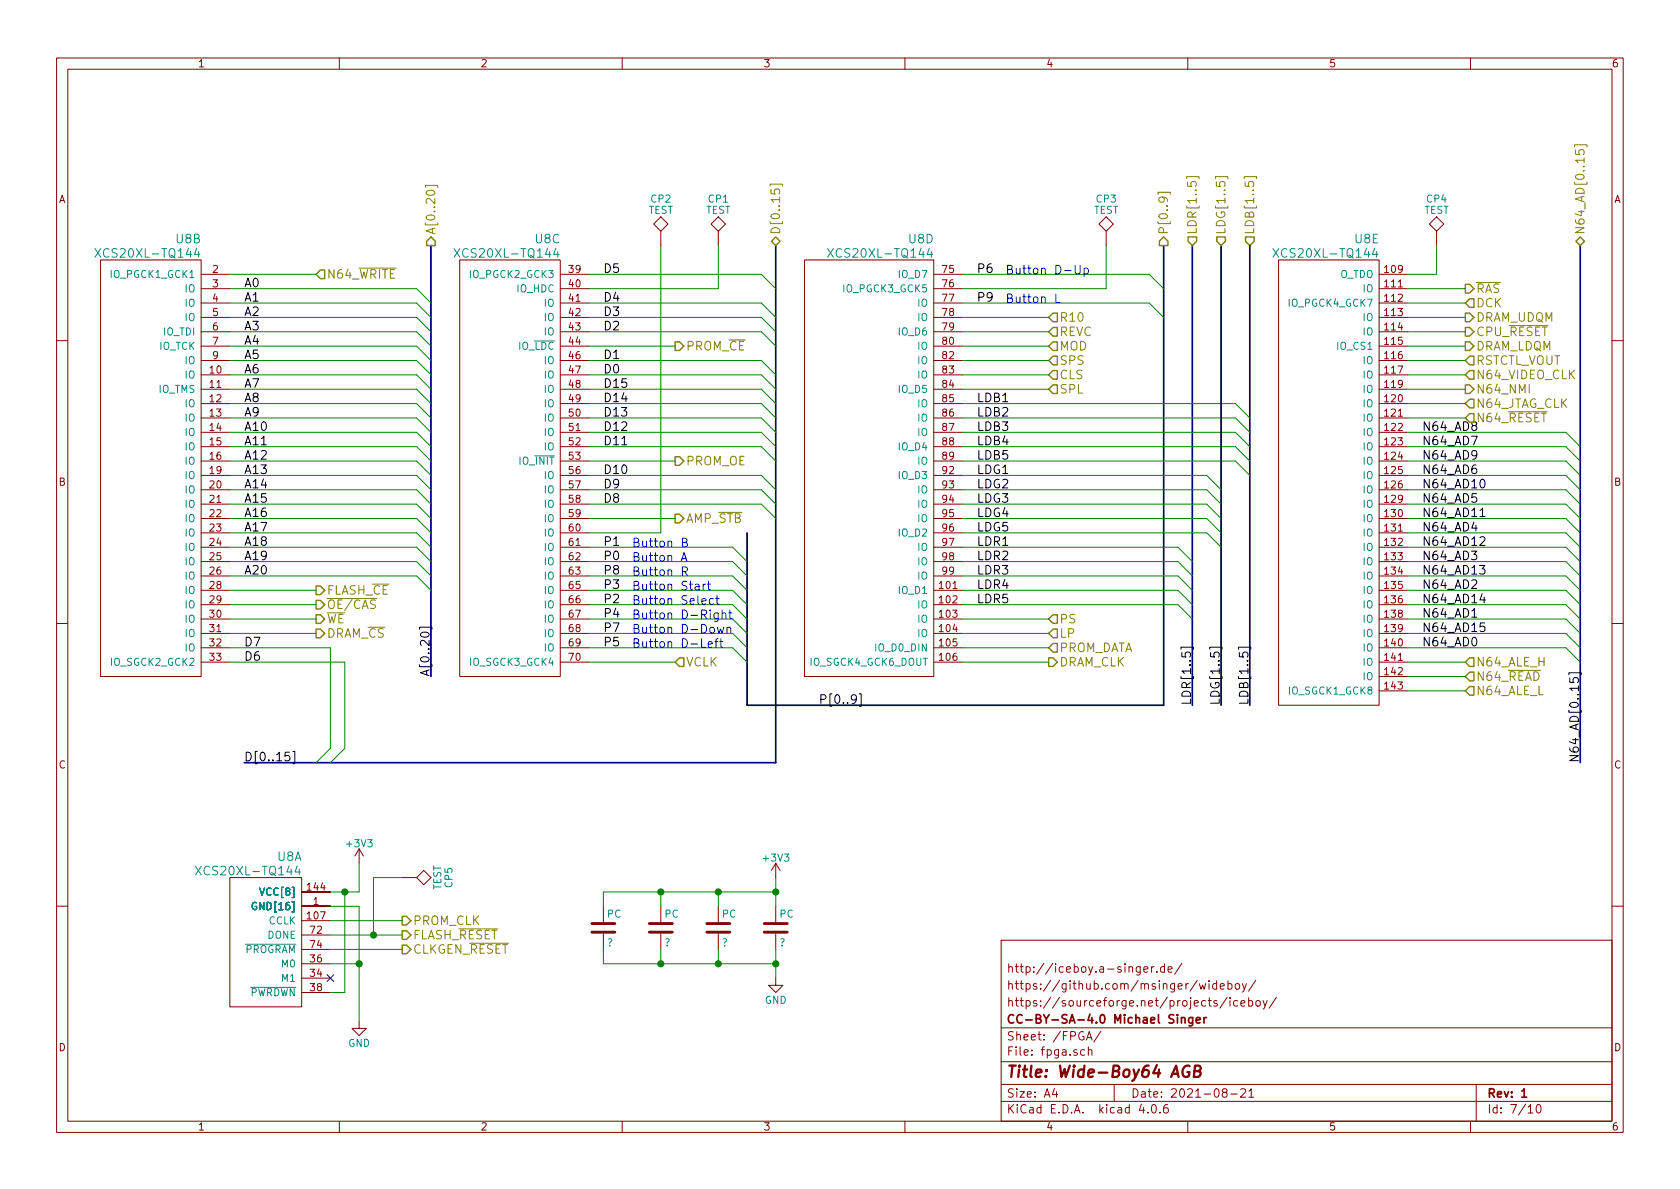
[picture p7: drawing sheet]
<svg xmlns="http://www.w3.org/2000/svg" width="297mm" height="210mm" viewBox="0 0 297 210" stroke-linecap="round" stroke-linejoin="round" font-family="sans-serif">
<g fill="none" stroke="#840000" stroke-width=".18">
<path d="M10 10.3h277v189.9h-277zM12 12.2h273v186.1h-273zM60 10.3v1.9M110 10.3v1.9M160 10.3v1.9M210 10.3v1.9M260 10.3v1.9M115.6 39.6l1.2-1.3 1.3 1.3-1.3 1.3zM125.7 39.6l1.3-1.3 1.3 1.3-1.3 1.3zM194.3 39.6l1.3-1.3 1.2 1.3-1.2 1.3zM252.7 39.6l1.3-1.3 1.3 1.3-1.3 1.3zM17.8 46h17.8v73.6h-17.8z"/>
<path d="M35.6 48.5h5M35.6 51h5M35.6 53.6h5M35.6 56.1h5M35.6 58.7h5M81.3 46h17.8v73.6h-17.8zM99.1 48.5h5M99.1 51h5M99.1 53.6h5M99.1 56.1h5M99.1 58.7h5M116.8 40.9v2.5"/>
<path d="M127 40.9v2.5M142.2 46h22.9v73.6h-22.9zM165.1 48.5h5.1M165.1 51h5.1M165.1 53.6h5.1M165.1 56.1h5.1M165.1 58.7h5.1M195.6 40.9v2.5M226.1 46h17.7v78.7h-17.7zM243.8 48.5h5.1M243.8 51h5.1M243.8 53.6h5.1"/>
<path d="M243.8 56.1h5.1M243.8 58.7h5.1M254 40.9v2.5M10 60.2h2M35.6 61.2h5M35.6 63.7h5M35.6 66.3h5M35.6 68.8h5M35.6 71.4h5M35.6 73.9h5M35.6 76.4h5M35.6 79h5"/>
<path d="M99.1 61.2h5M99.1 63.7h5M99.1 66.3h5M99.1 68.8h5M99.1 71.4h5M99.1 73.9h5M99.1 76.4h5M99.1 79h5M165.1 61.2h5.1M165.1 63.7h5.1M165.1 66.3h5.1M165.1 68.8h5.1"/>
<path d="M165.1 71.4h5.1M165.1 73.9h5.1M165.1 76.4h5.1M165.1 79h5.1M243.8 61.2h5.1M243.8 63.7h5.1M243.8 66.3h5.1M243.8 68.8h5.1M243.8 71.4h5.1M243.8 73.9h5.1M243.8 76.4h5.1M243.8 79h5.1"/>
<path d="M285 60.2h2M35.6 86.6h5M35.6 89.1h5M35.6 91.7h5M35.6 94.2h5M35.6 96.8h5M35.6 99.3h5M35.6 81.5h5M35.6 84.1h5M99.1 86.6h5M99.1 89.1h5M99.1 91.7h5"/>
<path d="M99.1 94.2h5M99.1 96.8h5M99.1 99.3h5M99.1 81.5h5M99.1 84.1h5M165.1 86.6h5.1M165.1 89.1h5.1M165.1 91.7h5.1M165.1 94.2h5.1M165.1 96.8h5.1M165.1 99.3h5.1M165.1 81.5h5.1"/>
<path d="M165.1 84.1h5.1M243.8 86.6h5.1M243.8 89.1h5.1M243.8 91.7h5.1M243.8 94.2h5.1M243.8 96.8h5.1M243.8 99.3h5.1M243.8 81.5h5.1M243.8 84.1h5.1M10 110.3h2M35.6 109.5h5M35.6 112h5"/>
<path d="M35.6 114.5h5M35.6 117.1h5M35.6 101.8h5M35.6 104.4h5M35.6 106.9h5M99.1 109.5h5M99.1 112h5M99.1 114.5h5M99.1 117.1h5M99.1 101.8h5M99.1 104.4h5M99.1 106.9h5"/>
<path d="M165.1 109.5h5.1M165.1 112h5.1M165.1 114.5h5.1M165.1 117.1h5.1M165.1 101.8h5.1M165.1 104.4h5.1M165.1 106.9h5.1M243.8 109.5h5.1M243.8 112h5.1M243.8 114.5h5.1M243.8 117.1h5.1M243.8 101.8h5.1"/>
<path d="M243.8 104.4h5.1M243.8 106.9h5.1M243.8 119.6h5.1M285 110.3h2M243.8 122.2h5.1M40.6 155.2h12.7v22.8h-12.7zM53.3 157.7h5.1M63.5 150.1l-.8 1.3M63.5 150.1v2.5M63.5 150.1l.8 1.3M71.1 155.2h2.6M73.7 155.2l1.2-1.3 1.3 1.3-1.3 1.3z"/>
<path d="M137.2 152.6v2.6M137.2 152.6l-.8 1.3M137.2 152.6l.7 1.3M10 160.2h2M53.3 160.3h5.1M53.3 165.3h5.1M53.3 173h5.1M53.3 167.9h5.1M53.3 170.4h5.1M53.3 175.5h5.1M53.3 162.8h5.1M106.7 160.3v2.8"/>
<path d="M106.7 165.1v2.8M116.8 160.3v2.8M116.8 165.1v2.8M127 160.3v2.8M127 165.1v2.8M137.2 173v1.2h1.2l-1.2 1.3-1.3-1.3h1.3M137.2 160.3v2.8M137.2 165.1v2.8M177 166.3h108v32h-108zM202.2 171.4l.7-.1v-.3l-.4-.1-.3 .2 .1 .8h.6M203.6 170.9v1M204 170.9l-.4 .3"/>
<path d="M204.5 171.8v.1M205.9 171l-.4-.1-.3 .3 .1 .6 .2 .1h.4M205.9 170.4v1.5M206.5 171.4l.7-.1v-.3l-.4-.1-.3 .2 .1 .8h.6M209 170.4l-1.3 1.9M212 173.9l.3 1 .3-.7 .3 .7 .3-1M213.8 173.4v.2M213.8 173.9v1M215.1 174l-.4-.1-.3 .3 .1 .6 .2 .1 .4-.1M215.1 173.4v1.5M215.2 177a.37 .37 0 0 0-.6 .1l.1 .3 .5 .1 .1 .1-.3 .3-.4-.1M215.7 174.4l.8-.1-.1-.3-.4-.1-.3 .2 .1 .7h.6"/>
<path d="M217 176.3l-1.3 2M217.1 174l.5-.1 .2 .3-.1 .6h-.6M217.1 173.4v1.5M217.5 176.4v.2M217.5 176.9v1M218.5 174.1l.2-.2 .4 .2 .1 .5-.2 .2-.3 .1-.2-.1zM218.8 177l-.4-.1-.3 .3 .1 .6 .2 .1 .4-.1M219.4 177.4l.7-.1v-.3l-.5-.1-.2 .2 .1 .7h.6M219.7 173.9l.3 1M220.4 173.9l-.5 1.4-.2 .1M220.8 177l.4-.1 .3 .3-.1 .6h-.6M220.8 176.4v1.5"/>
<path d="M222 173.3l-1.2 2M222.1 177.1l.2-.2 .5 .2v.5l-.1 .2-.4 .1-.2-.1zM223.3 176.9l.4 1M224.1 176.9l-.6 1.4-.2 .1M225.7 176.3l-1.3 2M285 160.2h2M60 198.3v1.9M63.5 180.6v1.3h1.3l-1.3 1.2-1.3-1.2h1.3M110 198.3v1.9M160 198.3v1.9M177 194.8h108M177 191.8h108"/>
<path d="M177 187.8h108M177 181.8h108M186.4 192.5l-.3 1h.9M186.8 193v1M191.8 185.7l-.5-.1-.2 .3v.6l.2 .1 .5-.1M192.1 183.9l.5-1.5 .5 1.5M192.2 183.5h.7M192.4 185.7l.2-.1 .4 .1 .1 .9M192.4 185.1v1.5M194.7 182.3l-1.3 2M197 191.8v3M201.8 195.2l-.4 1.1h1"/>
<path d="M202.9 196.7v.1M203.8 195.4l.1-.1a.81 .81 0 0 1 .6 .6 .81 .81 0 0 1-.3 .8l-.1 .1a.8 .8 0 0 1-.6-.6 .8 .8 0 0 1 .3-.8zM205.1 196.7v.1M206.4 195.3a.59 .59 0 0 0-.7 .7l.1 .7 .2 .1 .5-.1 .1-.5-.2-.2-.4-.1-.3 .3M210 198.3v1.9M216.4 193.2l-.3-.3 .1-.2 .2-.2 .4 .1 .2 .2-.1 .2-.6 .2a.48 .48 0 0 0-.1 .7l.2 .1 .5-.1a.48 .48 0 0 0-.2-.7M217.6 193.5h1.1M219.4 192.7l.2-.2h.4l.2 .5-.9 1h.9M220.8 193l.4-.5v1.5M220.8 194h.9M260 198.3v1.9M261 191.8v6.5"/>
<path d="M270.2 195.8l.4-.5v1.5M270.2 196.8h.8M271.8 195.5l.2-.2a.81 .81 0 0 1 .5 .6 .81 .81 0 0 1-.2 .8l-.2 .1a.79 .79 0 0 1-.3-1.3z"/>
</g>
<path d="M208.2 179.4v.2M208.2 179.9v1M208.9 179.9v1M210.9 179.9l-.1 1.4-.2 .1h-.4M212.9 179.9v1M213.3 179.9l-.4 .3M208.9 180.1l.2-.2 .4 .1v.9M210.9 180l-.5-.1-.2 .3v.6l.2 .1 .5-.1M211.5 180.4l.7-.1v-.3l-.5-.1-.2 .2 .1 .7h.6M269.1 194h.8" fill="none" stroke="#840000" stroke-width=".3"/>
<path d="M210.3 188.5a1.05 1.05 0 0 0-1.1 .4 1.05 1.05 0 0 0 0 1.3 .67 .67 0 0 0 1 .1l.1-.7h-.4M211.2 189.4l.9-.1a.46 .46 0 0 0 .2-.5 .46 .46 0 0 0-.3-.4h-.7l-.2 2h.7a.53 .53 0 0 0 .5-.5 .53 .53 0 0 0-.4-.5" fill="none" stroke="#840000" stroke-width=".41"/>
<g fill="none" stroke="#008484" stroke-width=".18">
<path d="M16.8 44l1 1.5M17.8 44l-1 1.5M34.8 43.9l-.4 1.1h1M35.1 44.5v1M80.3 44l1 1.5M81.3 44l-1 1.5M98.3 43.9l-.4 1.1h1M98.6 44.5v1M146.3 44l1 1.5M147.3 44l-1 1.5M164.3 43.9l-.4 1.1h1M164.7 44.5v1"/>
<path d="M225.1 44l1 1.5M226.1 44l-1 1.5M243.1 43.9l-.4 1.1h.9M243.4 44.5v1M94.5 60.3h3.5M94.5 80.6h3.5M34.6 153.2l1 1.5M35.6 153.2l-1 1.5M45.3 159.6a.59 .59 0 0 0-.7 .6 .59 .59 0 0 0 .7 .6l.1-.5h-.3M52.6 153.1l-.4 1.1h.9M52.9 153.7v1M43.4 167h8.9"/>
<path d="M44.3 174.6h8"/>
</g>
<g fill="none" stroke="#008400" stroke-width=".18">
<path d="M40.6 48.5h15.3M40.6 51h33.1l2.5 2.6M40.6 53.6h33.1l2.5 2.5M40.6 56.1h33.1l2.5 2.6M40.6 58.7h33.1l2.5 2.5M104.1 48.5h30.5l2.6 2.5M104.1 53.6h30.5l2.6 2.5M104.1 56.1h30.5l2.6 2.6M104.1 58.7h30.5l2.6 2.5M116.8 43.4v50.8h-12.7M127 43.4v7.6h-22.9M170.2 48.5h33l2.5 2.5"/>
<path d="M170.2 53.6h33l2.5 2.5M170.2 56.1h15.2M170.2 58.7h15.2M195.6 43.4v7.6h-25.4M248.9 51h10.2M248.9 53.6h10.2M248.9 56.1h10.2M248.9 58.7h10.2M254 43.4v5.1h-5.1M40.6 61.2h33.1l2.5 2.5M40.6 63.7h33.1l2.5 2.6M40.6 66.3h33.1l2.5 2.5"/>
<path d="M40.6 68.8h33.1l2.5 2.6M40.6 71.4h33.1l2.5 2.5M40.6 73.9h33.1l2.5 2.5M40.6 76.4h33.1l2.5 2.6M40.6 79h33.1l2.5 2.5M104.1 61.2h15.3M104.1 63.7h30.5l2.6 2.6M104.1 66.3h30.5l2.6 2.5M104.1 68.8h30.5l2.6 2.6M104.1 71.4h30.5l2.6 2.5M104.1 73.9h30.5l2.6 2.5M104.1 76.4h30.5l2.6 2.6"/>
<path d="M104.1 79h30.5l2.6 2.5M170.2 61.2h15.2M170.2 63.7h15.2M170.2 66.3h15.2M170.2 68.8h15.2M170.2 71.4h48.2l2.6 2.5M170.2 73.9h48.2l2.6 2.5M170.2 76.4h48.2l2.6 2.6M170.2 79h48.2l2.6 2.5M248.9 61.2h10.2M248.9 63.7h10.2M248.9 66.3h10.2"/>
<path d="M248.9 68.8h10.2M248.9 71.4h10.2M248.9 73.9h10.2M248.9 76.4h28l2.5 2.6M248.9 79h28l2.5 2.5M40.6 81.5h33.1l2.5 2.6M40.6 84.1h33.1l2.5 2.5M40.6 86.6h33.1l2.5 2.5M40.6 89.1h33.1l2.5 2.6M40.6 91.7h33.1l2.5 2.5M40.6 94.2h33.1l2.5 2.6M40.6 96.8h33.1l2.5 2.5"/>
<path d="M40.6 99.3h33.1l2.5 2.5M104.1 81.5h15.3M104.1 84.1h30.5l2.6 2.5M104.1 86.6h30.5l2.6 2.5M104.1 89.1h30.5l2.6 2.6M104.1 91.7h15.3M104.1 96.8h25.4l2.6 2.5M104.1 99.3h25.4l2.6 2.5M170.2 81.5h48.2l2.6 2.6M170.2 84.1h43.2l2.5 2.5M170.2 86.6h43.2l2.5 2.5M170.2 89.1h43.2l2.5 2.6"/>
<path d="M170.2 91.7h43.2l2.5 2.5M170.2 94.2h43.2l2.5 2.6M170.2 96.8h38.1l2.5 2.5M170.2 99.3h38.1l2.5 2.5M248.9 81.5h28l2.5 2.6M248.9 84.1h28l2.5 2.5M248.9 86.6h28l2.5 2.5M248.9 89.1h28l2.5 2.6M248.9 91.7h28l2.5 2.5M248.9 94.2h28l2.5 2.6M248.9 96.8h28l2.5 2.5M248.9 99.3h28l2.5 2.5"/>
<path d="M40.6 117.1h20.4v15.2l-2.6 2.6M40.6 101.8h33.1l2.5 2.6M40.6 104.4h15.3M40.6 106.9h15.3M40.6 109.5h15.3M40.6 112h15.3M40.6 114.5h17.8v17.8l-2.5 2.6M104.1 101.8h25.4l2.6 2.6M104.1 104.4h25.4l2.6 2.5M104.1 106.9h25.4l2.6 2.6M104.1 109.5h25.4l2.6 2.5M104.1 112h25.4l2.6 2.5"/>
<path d="M104.1 114.5h25.4l2.6 2.6M104.1 117.1h15.3M170.2 101.8h38.1l2.5 2.6M170.2 104.4h38.1l2.5 2.5M170.2 106.9h38.1l2.5 2.6M170.2 109.5h15.2M170.2 112h15.2M170.2 114.5h15.2M170.2 117.1h15.2M248.9 101.8h28l2.5 2.6M248.9 104.4h28l2.5 2.5M248.9 106.9h28l2.5 2.6"/>
<path d="M248.9 109.5h28l2.5 2.5M248.9 112h28l2.5 2.5M248.9 114.5h28l2.5 2.6M248.9 117.1h10.2M248.9 119.6h10.2M248.9 122.2h10.2M61 157.7v17.8h-2.6M63.5 152.6v5.1h-5.1M71.1 155.2h-5.1v10.1M116.8 157.7v2.6M127 157.7v2.6M137.2 157.7h-30.5v2.6"/>
<path d="M137.2 155.2v5.1M58.4 160.3h5.1v20.3M58.4 162.8h12.7M58.4 165.3h12.7M58.4 167.9h12.7M58.4 170.4h5.1M106.7 167.9v2.5h30.5M116.8 167.9v2.5M127 167.9v2.5M137.2 167.9v5.1"/>
</g>
<g fill="none" stroke="#848400" stroke-width=".25">
<path d="M55.9 48.5l.7-.8h.8v1.6h-.8zM76.2 41.9l.8 .8v.7h-1.6v-.7zM137.2 41.9l.7 .8-.7 .7-.8-.7zM186.2 55.4h.7v1.5h-.7l-.8-.8zM186.2 57.9h.7v1.5h-.7l-.8-.7zM205.7 41.9l.8 .8v.7h-1.5v-.7zM210.1 41.9h1.5v.8l-.8 .7-.7-.7zM215.1 41.9h1.6v.8l-.8 .7-.8-.7zM220.2 41.9h1.5v.8l-.7 .7-.8-.7zM259.1 57.9h.7l.8 .8-.8 .7h-.7zM259.1 55.4h.7l.8 .7-.8 .8h-.7zM259.1 50.3h.7l.8 .7-.8 .8h-.7z"/>
<path d="M259.8 52.8h.8v1.6h-.8l-.7-.8zM278.6 42.7l.8-.8 .8 .8-.8 .7zM119.4 60.4h.7l.8 .8-.8 .8h-.7zM185.4 66.3l.8-.8h.7v1.6h-.7zM185.4 68.8l.8-.7h.7v1.5h-.7zM186.2 60.4h.7v1.6h-.7l-.8-.8zM186.2 63h.7v1.5h-.7l-.8-.8zM259.1 68.1h.7l.8 .7-.8 .8h-.7zM259.1 60.4h.7l.8 .8-.8 .8h-.7zM259.8 73.1h.8v1.6h-.8l-.7-.8zM259.8 70.6h.8v1.5h-.8l-.7-.7zM259.8 65.5h.8v1.6h-.8l-.7-.8z"/>
<path d="M259.8 63h.8v1.5h-.8l-.7-.8zM119.4 80.8h.7l.8 .7-.8 .8h-.7zM119.4 90.9h.7l.8 .8-.8 .8h-.7zM55.9 103.6h.7l.8 .8-.8 .8h-.7zM55.9 106.2h.7l.8 .7-.8 .8h-.7zM55.9 108.7h.7l.8 .8-.8 .7h-.7zM55.9 111.2h.7l.8 .8-.8 .8h-.7zM119.4 117.1l.7-.8h.8v1.6h-.8zM185.4 114.5l.8-.7h.7v1.5h-.7zM185.4 116.3h.8l.7 .8-.7 .8h-.8zM186.2 108.7h.7v1.5h-.7l-.8-.7zM186.2 111.2h.7v1.6h-.7l-.8-.8z"/>
<path d="M259.8 116.3h.8v1.6h-.8l-.7-.8zM259.8 118.9h.8v1.5h-.8l-.7-.8zM259.8 121.4h.8v1.5h-.8l-.7-.7zM71.1 162h.8l.7 .8-.7 .8h-.8zM71.1 164.6h.8l.7 .7-.7 .8h-.8zM71.1 167.1h.8l.7 .8-.7 .8h-.8z"/>
</g>
<g fill="none" stroke="#848400" stroke-width=".18">
<path d="M75.2 33.1v-.3h2.2v.3M136.2 32.9v-.3h2.2v.3M136.3 33.5v.7l.8 .1-.2-.2 .1-.5 .2-.2h.4l.2 .3v.4l-.1 .2M204.7 34.4v-.4h2.2v.4M209.8 31.6v-.4h2.2v.4M214.9 31.6v-.4h2.2v.4M220 31.6v-.4h2.2v.4M278.4 26v-.4h2.2v.4M278.6 26.5v.8l.7 .1-.2-.3 .1-.5 .2-.1h.4l.3 .3v.3l-.2 .3M63.5 47.4h6.5M261 50h4.3M266.8 57.6h6.9"/>
<path d="M266.7 72.8h6.9M127.1 90.6h4.1M57.8 105.8h8.8M266.7 118.5h5.7M81.1 164.3h6.9M83 166.8h6.9"/>
</g>
<path d="M57.8 172.4l1.2 1.2M59 172.4l-1.2 1.2" fill="none" stroke="#000084" stroke-width=".18"/>
<g fill="#008400" stroke="#008400" stroke-width=".25">
<circle cx="63.5" cy="170.4" r=".51"/>
<circle cx="61" cy="157.7" r=".51"/>
<circle cx="66" cy="165.3" r=".51"/>
<circle cx="116.8" cy="170.4" r=".51"/>
<circle cx="116.8" cy="157.7" r=".51"/>
<circle cx="127" cy="157.7" r=".51"/>
<circle cx="127" cy="170.4" r=".51"/>
<circle cx="137.2" cy="157.7" r=".51"/>
<circle cx="137.2" cy="170.4" r=".51"/>
</g>
<path d="M76.2 43.4v76.2M137.2 43.4v91.5h-94M205.7 43.4v81.3h-73.6v-30.5M210.8 43.4v81.3M215.9 43.4v81.3M221 43.4v81.3M279.4 43.4v91.5" fill="none" stroke="#000084" stroke-width=".3"/>
<g fill="none" stroke="#000" stroke-width=".18">
<path d="M261.6 100h1l-.5 .6 .3 .1 .2 .2-.1 .5-.2 .1h-.5l-.2-.1M261.7 95.1l.2-.2h.4l.2 .2 .1 .2-.1 .3-.9 .8h1M261.7 91.4h.9M261.8 84.9l.3-.1a.81 .81 0 0 1 .5 .7 .81 .81 0 0 1-.5 .8l-.3-.2-.1-.4zM74.2 111.3v-.4h2.2v.4M208.8 114.8v-.4h2.2v.4M213.9 114.8v-.4h2.2v.4M219 114.8v-.4h2.2v.4M260.2 109.1h.9M262.1 105l-.4 1.1h.9M262.5 110.2h-.8v.7l.2-.2 .5 .1 .2 .2v.4l-.3 .3h-.4l-.2-.2M277.4 119.3v-.3h2.2v.3"/>
<path d="M277.5 119.9v.7l.8 .1-.2-.2 .1-.5 .2-.2h.4l.3 .3v.4l-.2 .2M51.2 133h-.8v.8l.2-.2 .5 .1 .2 .2v.4l-.3 .2h-.4l-.2-.1M51.8 132.9h.3v2.1h-.3M151.9 122.7h.4v2.2h-.4"/>
</g>
<g fill="none" stroke="#0000c2" stroke-width=".18">
<path d="M186.7 52v1.5h.7M190.1 46.9l.1 1.4a.48 .48 0 0 0 .8-.1v-1.3M191.7 47.5a.48 .48 0 0 1 .7 .1v.7a.48 .48 0 0 1-.7 .1M191.7 47.4v1.5M120.4 99.2l.6-1.5 .5 1.5M120.6 98.8h.7M120.6 95.9l.7-.1 .2-.2-.1-.3-.2-.1h-.6v1.5h.6l.3-.2v-.3l-.3-.3M120.6 101.1l.8-.1 .1-.2v-.4l-.3-.2h-.6v1.6M121 101.1l.5 .7M124.3 103.3v1M124.8 103.3l-.3 .1-.2 .2M125.1 103.3h.6"/>
<path d="M125.2 114l.8-.2-.1-.3h-.4l-.3 .2 .1 .7h.6M125.3 102.8v1.3l.4 .2M126.1 105.9a.48 .48 0 0 0-.6 .1v.7a.48 .48 0 0 0 .6 .1M126.4 113.5h.6M126.6 105.8h.6M126.8 105.3v1.3l.4 .3M126.8 110.9l.3 1 .3-.7 .3 .7 .3-1M127 108.4v1.2l-.3 .3-.4-.1M127 108.5a.48 .48 0 0 0-.7 0v.7a.48 .48 0 0 0 .7 .1M127 112.9l-.3 .1-.1 .2v1.3M127.3 113.5h.5M127.5 112.9v1.4l.3 .2"/>
<path d="M127.7 108.5h.1a.36 .36 0 0 1 .5 .1v.8M127.7 107.9v1.5M128.5 111.1l.1-.1a.36 .36 0 0 1 .6 .1v.8M128.5 110.9v1M128.9 108.4h.5M129.1 107.9v1.3l.3 .2"/>
</g>
<path d="M104.6 164.8h4.1M104.6 163.3h4.1M114.8 164.8h4.1M114.8 163.3h4.1M125 164.8h4M125 163.3h4M135.1 164.8h4.1M135.1 163.3h4.1" fill="none" stroke="#840000" stroke-width=".51"/>
<text font-size="2.8" fill="#840000" x="178" y="190.5">Title: Wide-Boy64 AGB</text>
<g font-size="2.1" fill="#848400">
<text x="77" y="41.5" transform="rotate(-90 77 41.5)">A[0..20]</text>
<text x="137.9" y="41.5" transform="rotate(-90 137.9 41.5)">D[0..15]</text>
<text x="206.5" y="41.5" transform="rotate(-90 206.5 41.5)">P[0..9]</text>
<text x="211.6" y="41.5" transform="rotate(-90 211.6 41.5)">LDR[1..5]</text>
<text x="216.7" y="41.5" transform="rotate(-90 216.7 41.5)">LDG[1..5]</text>
<text x="221.7" y="41.5" transform="rotate(-90 221.7 41.5)">LDB[1..5]</text>
<text x="280.2" y="41.5" transform="rotate(-90 280.2 41.5)">N64_AD[0..15]</text>
<text x="57.8" y="49.3">N64_WRITE</text>
<text x="261" y="51.8">RAS</text>
<text x="187.4" y="56.9">R10</text>
<text x="187.4" y="59.4">REVC</text>
<text x="261" y="59.4">CPU_RESET</text>
<text x="261" y="56.9">DRAM_UDQM</text>
<text x="261" y="54.4">DCK</text>
<text x="121.3" y="62">PROM_CE</text>
<text x="187.4" y="62">MOD</text>
<text x="187.4" y="64.5">SPS</text>
<text x="261" y="64.5">RSTCTL_VOUT</text>
<text x="261" y="62">DRAM_LDQM</text>
<text x="187.4" y="67.1">CLS</text>
<text x="187.4" y="69.6">SPL</text>
<text x="261" y="69.6">N64_NMI</text>
<text x="261" y="67.1">N64_VIDEO_CLK</text>
<text x="261" y="74.7">N64_RESET</text>
<text x="261" y="72.1">N64_JTAG_CLK</text>
<text x="121.3" y="82.3">PROM_OE</text>
<text x="121.3" y="92.5">AMP_STB</text>
<text x="57.8" y="105.2">FLASH_CE</text>
<text x="57.8" y="107.7">OE/CAS</text>
<text x="57.8" y="110.2">WE</text>
<text x="57.8" y="112.8">DRAM_CS</text>
<text x="187.4" y="110.2">PS</text>
<text x="187.4" y="112.8">LP</text>
<text x="121.3" y="117.9">VCLK</text>
<text x="187.4" y="115.3">PROM_DATA</text>
<text x="187.4" y="117.9">DRAM_CLK</text>
<text x="261" y="117.9">N64_ALE_H</text>
<text x="261" y="120.4">N64_READ</text>
<text x="261" y="122.9">N64_ALE_L</text>
<text x="73.1" y="163.6">PROM_CLK</text>
<text x="73.1" y="166.1">FLASH_RESET</text>
<text x="73.1" y="168.7">CLKGEN_RESET</text>
</g>
<g font-size="2.1" fill="#008484">
<text x="17.8" y="45.6">XCS20XL-TQ144</text>
<text x="31.2" y="43">U8B</text>
<text x="81.3" y="45.6">XCS20XL-TQ144</text>
<text x="94.7" y="43">U8C</text>
<text x="147.3" y="45.6">XCS20XL-TQ144</text>
<text x="160.7" y="43">U8D</text>
<text x="226" y="45.6">XCS20XL-TQ144</text>
<text x="239.6" y="43">U8E</text>
<text x="35.5" y="154.8">XCS20XL-TQ144</text>
<text x="49" y="152.2">U8A</text>
</g>
<g font-size="2.1">
<text x="43.2" y="50.8">A0</text>
<text x="43.2" y="53.3">A1</text>
<text x="106.7" y="48.3">D5</text>
<text x="106.7" y="53.3">D4</text>
<text x="172.7" y="48.3">P6</text>
<text x="172.7" y="53.3">P9</text>
<text x="43.2" y="55.9">A2</text>
<text x="43.2" y="58.4">A3</text>
<text x="106.7" y="55.9">D3</text>
<text x="106.7" y="58.4">D2</text>
<text x="43.2" y="61">A4</text>
<text x="43.2" y="63.5">A5</text>
<text x="106.7" y="63.5">D1</text>
<text x="43.2" y="66">A6</text>
<text x="43.2" y="68.6">A7</text>
<text x="43.2" y="71.1">A8</text>
<text x="106.7" y="66">D0</text>
<text x="106.7" y="68.6">D15</text>
<text x="106.7" y="71.1">D14</text>
<text x="172.7" y="71.1">LDB1</text>
<text x="43.2" y="73.7">A9</text>
<text x="43.2" y="76.2">A10</text>
<text x="106.7" y="73.7">D13</text>
<text x="106.7" y="76.2">D12</text>
<text x="172.7" y="73.7">LDB2</text>
<text x="172.7" y="76.2">LDB3</text>
<text x="251.5" y="76.2">N64_AD8</text>
<text x="43.2" y="78.7">A11</text>
<text x="43.2" y="81.3">A12</text>
<text x="43.2" y="83.8">A13</text>
<text x="106.7" y="78.7">D11</text>
<text x="106.7" y="83.8">D10</text>
<text x="172.7" y="78.7">LDB4</text>
<text x="172.7" y="81.3">LDB5</text>
<text x="172.7" y="83.8">LDG1</text>
<text x="251.5" y="78.7">N64_AD7</text>
<text x="251.5" y="81.3">N64_AD9</text>
<text x="251.5" y="83.8">N64_AD6</text>
<text x="43.2" y="86.4">A14</text>
<text x="43.2" y="88.9">A15</text>
<text x="106.7" y="86.4">D9</text>
<text x="106.7" y="88.9">D8</text>
<text x="172.7" y="86.4">LDG2</text>
<text x="172.7" y="88.9">LDG3</text>
<text x="251.5" y="86.4">N64_AD10</text>
<text x="251.5" y="88.9">N64_AD5</text>
<text x="43.2" y="91.4">A16</text>
<text x="43.2" y="94">A17</text>
<text x="172.7" y="91.4">LDG4</text>
<text x="172.7" y="94">LDG5</text>
<text x="251.5" y="91.4">N64_AD11</text>
<text x="251.5" y="94">N64_AD4</text>
<text x="43.2" y="96.5">A18</text>
<text x="43.2" y="99.1">A19</text>
<text x="43.2" y="101.6">A20</text>
<text x="106.7" y="96.5">P1</text>
<text x="106.7" y="99.1">P0</text>
<text x="106.7" y="101.6">P8</text>
<text x="172.7" y="96.5">LDR1</text>
<text x="172.7" y="99.1">LDR2</text>
<text x="172.7" y="101.6">LDR3</text>
<text x="251.5" y="96.5">N64_AD12</text>
<text x="251.5" y="99.1">N64_AD3</text>
<text x="251.5" y="101.6">N64_AD13</text>
<text x="106.7" y="104.1">P3</text>
<text x="106.7" y="106.7">P2</text>
<text x="172.7" y="104.1">LDR4</text>
<text x="172.7" y="106.7">LDR5</text>
<text x="251.5" y="104.1">N64_AD2</text>
<text x="251.5" y="106.7">N64_AD14</text>
<text x="106.7" y="109.2">P4</text>
<text x="106.7" y="111.8">P7</text>
<text x="251.5" y="109.2">N64_AD1</text>
<text x="251.5" y="111.8">N64_AD15</text>
<text x="43.2" y="114.3">D7</text>
<text x="43.2" y="116.8">D6</text>
<text x="75.9" y="119.6" transform="rotate(-90 75.9 119.6)">A[0..20]</text>
<text x="106.7" y="114.3">P5</text>
<text x="251.5" y="114.3">N64_AD0</text>
<text x="144.8" y="124.5">P[0..9]</text>
<text x="210.6" y="124.7" transform="rotate(-90 210.6 124.7)">LDR[1..5]</text>
<text x="215.6" y="124.7" transform="rotate(-90 215.6 124.7)">LDG[1..5]</text>
<text x="220.7" y="124.7" transform="rotate(-90 220.7 124.7)">LDB[1..5]</text>
<text x="43.2" y="134.6">D[0..15]</text>
<text x="279.1" y="134.9" transform="rotate(-90 279.1 134.9)">N64_AD[0..15]</text>
</g>
<g font-size="2.1" fill="#0000c2">
<text x="177.8" y="48.5">Button D-Up</text>
<text x="177.8" y="53.6">Button L</text>
<text x="111.8" y="96.8">Button B</text>
<text x="111.8" y="99.3">Button A</text>
<text x="111.8" y="101.8">Button R</text>
<text x="111.8" y="104.4">Button Start</text>
<text x="111.8" y="106.9">Button Select</text>
<text x="111.8" y="109.5">Button D-Right</text>
<text x="111.8" y="112">Button D-Down</text>
<text x="111.8" y="114.5">Button D-Left</text>
</g>
<g font-size="2.1" fill="#840000">
<text x="178" y="172">http://iceboy.a-singer.de/</text>
<text x="178" y="178">https://sourceforge.net/projects/iceboy/</text>
<text x="178" y="175">https://github.com/msinger/wideboy/</text>
<text x="178" y="184">Sheet: /FPGA/</text>
<text x="178" y="181">CC-BY-SA-4.0 Michael Singer</text>
<text x="178" y="186.7">File: fpga.sch</text>
<text x="178" y="196.9">KiCad E.D.A. kicad 4.0.6</text>
<text x="178" y="194.1">Size: A4</text>
<text x="200" y="194.1">Date: 2021-08-21</text>
<text x="263" y="194.1">Rev: 1</text>
<text x="263" y="196.9">Id: 7/10</text>
</g>
<g font-size="1.8" fill="#840000">
<text x="35" y="11.9">1</text>
<text x="85" y="11.9">2</text>
<text x="135" y="11.9">3</text>
<text x="185" y="11.9">4</text>
<text x="235" y="11.9">5</text>
<text x="285" y="11.9">6</text>
<text x="10.4" y="35.9">A</text>
<text x="285.4" y="35.9">A</text>
<text x="37.6" y="48.3">2</text>
<text x="37.6" y="50.8">3</text>
<text x="37.6" y="53.3">4</text>
<text x="100.6" y="50.8">40</text>
<text x="100.6" y="53.3">41</text>
<text x="100.6" y="48.3">39</text>
<text x="166.7" y="48.3">75</text>
<text x="166.7" y="50.8">76</text>
<text x="166.7" y="53.3">77</text>
<text x="244.9" y="50.8">111</text>
<text x="244.9" y="53.3">112</text>
<text x="244.9" y="48.3">109</text>
<text x="37.6" y="55.9">5</text>
<text x="37.6" y="58.4">6</text>
<text x="100.6" y="55.9">42</text>
<text x="100.6" y="58.4">43</text>
<text x="166.7" y="55.9">78</text>
<text x="166.7" y="58.4">79</text>
<text x="244.9" y="55.9">113</text>
<text x="244.9" y="58.4">114</text>
<text x="37.6" y="61">7</text>
<text x="37.6" y="63.5">9</text>
<text x="100.6" y="61">44</text>
<text x="100.6" y="63.5">46</text>
<text x="166.7" y="61">80</text>
<text x="166.7" y="63.5">82</text>
<text x="244.9" y="61">115</text>
<text x="244.9" y="63.5">116</text>
<text x="37.1" y="66">10</text>
<text x="37.1" y="68.6">11</text>
<text x="37.1" y="71.1">12</text>
<text x="100.6" y="66">47</text>
<text x="100.6" y="68.6">48</text>
<text x="100.6" y="71.1">49</text>
<text x="166.7" y="66">83</text>
<text x="166.7" y="68.6">84</text>
<text x="166.7" y="71.1">85</text>
<text x="244.9" y="71.1">120</text>
<text x="244.9" y="66">117</text>
<text x="244.9" y="68.6">119</text>
<text x="37.1" y="73.7">13</text>
<text x="37.1" y="76.2">14</text>
<text x="100.6" y="73.7">50</text>
<text x="100.6" y="76.2">51</text>
<text x="166.7" y="73.7">86</text>
<text x="166.7" y="76.2">87</text>
<text x="244.9" y="73.7">121</text>
<text x="244.9" y="76.2">122</text>
<text x="37.1" y="78.7">15</text>
<text x="37.1" y="81.3">16</text>
<text x="37.1" y="83.8">19</text>
<text x="100.6" y="78.7">52</text>
<text x="100.6" y="81.3">53</text>
<text x="100.6" y="83.8">56</text>
<text x="166.7" y="83.8">92</text>
<text x="166.7" y="78.7">88</text>
<text x="166.7" y="81.3">89</text>
<text x="244.9" y="78.7">123</text>
<text x="244.9" y="81.3">124</text>
<text x="244.9" y="83.8">125</text>
<text x="10.4" y="85.9">B</text>
<text x="37.1" y="86.4">20</text>
<text x="37.1" y="88.9">21</text>
<text x="100.6" y="86.4">57</text>
<text x="100.6" y="88.9">58</text>
<text x="166.7" y="86.4">93</text>
<text x="166.7" y="88.9">94</text>
<text x="244.9" y="86.4">126</text>
<text x="244.9" y="88.9">129</text>
<text x="285.4" y="85.9">B</text>
<text x="37.1" y="91.4">22</text>
<text x="37.1" y="94">23</text>
<text x="100.6" y="94">60</text>
<text x="100.6" y="91.4">59</text>
<text x="166.7" y="91.4">95</text>
<text x="166.7" y="94">96</text>
<text x="244.9" y="91.4">130</text>
<text x="244.9" y="94">131</text>
<text x="37.1" y="96.5">24</text>
<text x="37.1" y="99.1">25</text>
<text x="37.1" y="101.6">26</text>
<text x="100.6" y="96.5">61</text>
<text x="100.6" y="99.1">62</text>
<text x="100.6" y="101.6">63</text>
<text x="166.7" y="96.5">97</text>
<text x="166.7" y="99.1">98</text>
<text x="166.7" y="101.6">99</text>
<text x="244.9" y="96.5">132</text>
<text x="244.9" y="99.1">133</text>
<text x="244.9" y="101.6">134</text>
<text x="37.1" y="104.1">28</text>
<text x="37.1" y="106.7">29</text>
<text x="100.6" y="104.1">65</text>
<text x="100.6" y="106.7">66</text>
<text x="166.2" y="104.1">101</text>
<text x="166.2" y="106.7">102</text>
<text x="244.9" y="104.1">135</text>
<text x="244.9" y="106.7">136</text>
<text x="37.1" y="109.2">30</text>
<text x="37.1" y="111.8">31</text>
<text x="100.6" y="109.2">67</text>
<text x="100.6" y="111.8">68</text>
<text x="166.2" y="109.2">103</text>
<text x="166.2" y="111.8">104</text>
<text x="244.9" y="109.2">138</text>
<text x="244.9" y="111.8">139</text>
<text x="37.1" y="114.3">32</text>
<text x="37.1" y="116.8">33</text>
<text x="100.6" y="116.8">70</text>
<text x="100.6" y="114.3">69</text>
<text x="166.2" y="114.3">105</text>
<text x="166.2" y="116.8">106</text>
<text x="244.9" y="114.3">140</text>
<text x="244.9" y="116.8">141</text>
<text x="244.9" y="119.4">142</text>
<text x="244.9" y="121.9">143</text>
<text x="10.4" y="135.9">C</text>
<text x="285.4" y="135.9">C</text>
<text x="54.4" y="157.5">144</text>
<text x="55.4" y="160">1</text>
<text x="54.4" y="162.6">107</text>
<text x="54.9" y="165.1">72</text>
<text x="54.9" y="167.6">74</text>
<text x="54.9" y="172.7">34</text>
<text x="54.9" y="170.2">36</text>
<text x="54.9" y="175.3">38</text>
<text x="10.4" y="185.9">D</text>
<text x="285.4" y="185.9">D</text>
<text x="35" y="199.9">1</text>
<text x="85" y="199.9">2</text>
<text x="135" y="199.9">3</text>
<text x="185" y="199.9">4</text>
<text x="235" y="199.9">5</text>
<text x="285" y="199.9">6</text>
</g>
<g font-size="1.8" fill="#008484">
<text x="115.1" y="35.8">CP2</text>
<text x="125.3" y="35.8">CP1</text>
<text x="193.9" y="35.8">CP3</text>
<text x="252.3" y="35.8">CP4</text>
<text x="114.6" y="37.8">TEST</text>
<text x="124.7" y="37.8">TEST</text>
<text x="193.3" y="37.8">TEST</text>
<text x="251.7" y="37.8">TEST</text>
<text x="19.7" y="49.1">IO_PGCK1_GCK1</text>
<text x="32.7" y="51.7">IO</text>
<text x="83.2" y="49.1">IO_PGCK2_GCK3</text>
<text x="91.4" y="51.7">IO_HDC</text>
<text x="149.3" y="51.7">IO_PGCK3_GCK5</text>
<text x="159" y="49.1">IO_D7</text>
<text x="236.7" y="49.1">O_TDO</text>
<text x="240.9" y="51.7">IO</text>
<text x="28.9" y="59.3">IO_TDI</text>
<text x="32.7" y="54.2">IO</text>
<text x="32.7" y="56.8">IO</text>
<text x="96.2" y="54.2">IO</text>
<text x="96.2" y="56.8">IO</text>
<text x="96.2" y="59.3">IO</text>
<text x="159" y="59.3">IO_D6</text>
<text x="162.2" y="54.2">IO</text>
<text x="162.2" y="56.8">IO</text>
<text x="228" y="54.2">IO_PGCK4_GCK7</text>
<text x="240.9" y="56.8">IO</text>
<text x="240.9" y="59.3">IO</text>
<text x="28.1" y="61.8">IO_TCK</text>
<text x="32.7" y="64.4">IO</text>
<text x="91.6" y="61.8">IO_LDC</text>
<text x="96.2" y="64.4">IO</text>
<text x="162.2" y="61.8">IO</text>
<text x="162.2" y="64.4">IO</text>
<text x="236.5" y="61.8">IO_CS1</text>
<text x="240.9" y="64.4">IO</text>
<text x="28" y="69.5">IO_TMS</text>
<text x="32.7" y="66.9">IO</text>
<text x="96.2" y="66.9">IO</text>
<text x="96.2" y="69.5">IO</text>
<text x="159" y="69.5">IO_D5</text>
<text x="162.2" y="66.9">IO</text>
<text x="240.9" y="66.9">IO</text>
<text x="240.9" y="69.5">IO</text>
<text x="32.7" y="72">IO</text>
<text x="32.7" y="74.5">IO</text>
<text x="32.7" y="77.1">IO</text>
<text x="96.2" y="74.5">IO</text>
<text x="96.2" y="77.1">IO</text>
<text x="96.2" y="72">IO</text>
<text x="162.2" y="72">IO</text>
<text x="162.2" y="74.5">IO</text>
<text x="162.2" y="77.1">IO</text>
<text x="240.9" y="72">IO</text>
<text x="240.9" y="74.5">IO</text>
<text x="240.9" y="77.1">IO</text>
<text x="32.7" y="79.6">IO</text>
<text x="32.7" y="82.2">IO</text>
<text x="91.8" y="82.2">IO_INIT</text>
<text x="96.2" y="79.6">IO</text>
<text x="159" y="79.6">IO_D4</text>
<text x="162.2" y="82.2">IO</text>
<text x="240.9" y="79.6">IO</text>
<text x="240.9" y="82.2">IO</text>
<text x="32.7" y="87.2">IO</text>
<text x="32.7" y="89.8">IO</text>
<text x="32.7" y="84.7">IO</text>
<text x="96.2" y="84.7">IO</text>
<text x="96.2" y="87.2">IO</text>
<text x="96.2" y="89.8">IO</text>
<text x="159" y="84.7">IO_D3</text>
<text x="162.2" y="87.2">IO</text>
<text x="162.2" y="89.8">IO</text>
<text x="240.9" y="84.7">IO</text>
<text x="240.9" y="87.2">IO</text>
<text x="240.9" y="89.8">IO</text>
<text x="32.7" y="92.3">IO</text>
<text x="32.7" y="94.9">IO</text>
<text x="96.2" y="94.9">IO</text>
<text x="96.2" y="92.3">IO</text>
<text x="159" y="94.9">IO_D2</text>
<text x="162.2" y="92.3">IO</text>
<text x="240.9" y="92.3">IO</text>
<text x="240.9" y="94.9">IO</text>
<text x="32.7" y="97.4">IO</text>
<text x="32.7" y="99.9">IO</text>
<text x="96.2" y="97.4">IO</text>
<text x="96.2" y="99.9">IO</text>
<text x="162.2" y="97.4">IO</text>
<text x="162.2" y="99.9">IO</text>
<text x="240.9" y="97.4">IO</text>
<text x="240.9" y="99.9">IO</text>
<text x="32.7" y="102.5">IO</text>
<text x="32.7" y="105">IO</text>
<text x="32.7" y="107.6">IO</text>
<text x="96.2" y="102.5">IO</text>
<text x="96.2" y="105">IO</text>
<text x="96.2" y="107.6">IO</text>
<text x="159" y="105">IO_D1</text>
<text x="162.2" y="102.5">IO</text>
<text x="162.2" y="107.6">IO</text>
<text x="240.9" y="102.5">IO</text>
<text x="240.9" y="105">IO</text>
<text x="240.9" y="107.6">IO</text>
<text x="32.7" y="110.1">IO</text>
<text x="32.7" y="112.6">IO</text>
<text x="96.2" y="110.1">IO</text>
<text x="96.2" y="112.6">IO</text>
<text x="162.2" y="110.1">IO</text>
<text x="162.2" y="112.6">IO</text>
<text x="240.9" y="110.1">IO</text>
<text x="240.9" y="112.6">IO</text>
<text x="19.7" y="117.7">IO_SGCK2_GCK2</text>
<text x="32.7" y="115.2">IO</text>
<text x="83.2" y="117.7">IO_SGCK3_GCK4</text>
<text x="96.2" y="115.2">IO</text>
<text x="143.3" y="117.7">IO_SGCK4_GCK6_DOUT</text>
<text x="154.9" y="115.2">IO_D0_DIN</text>
<text x="240.9" y="115.2">IO</text>
<text x="240.9" y="117.7">IO</text>
<text x="228" y="122.8">IO_SGCK1_GCK8</text>
<text x="240.9" y="120.3">IO</text>
<text x="61.4" y="149.8">+3V3</text>
<text x="135.1" y="152.3">+3V3</text>
<text x="45.2" y="160.9">GND[16]</text>
<text x="46.4" y="158.4">VCC[8]</text>
<text x="78" y="157.4" transform="rotate(-90 78 157.4)">TEST</text>
<text x="80" y="156.9" transform="rotate(-90 80 156.9)">CP5</text>
<text x="47.2" y="166">DONE</text>
<text x="47.4" y="163.4">CCLK</text>
<text x="107.3" y="167.3">?</text>
<text x="107.4" y="162.2">PC</text>
<text x="117.5" y="167.3">?</text>
<text x="117.5" y="162.2">PC</text>
<text x="127.6" y="167.3">?</text>
<text x="127.7" y="162.2">PC</text>
<text x="137.8" y="167.3">?</text>
<text x="137.8" y="162.2">PC</text>
<text x="43.1" y="168.5">PROGRAM</text>
<text x="49.9" y="173.6">M1</text>
<text x="49.9" y="171.1">M0</text>
<text x="44" y="176.1">PWRDWN</text>
<text x="135.2" y="177.5">GND</text>
<text x="61.5" y="185.1">GND</text>
</g>
</svg>
